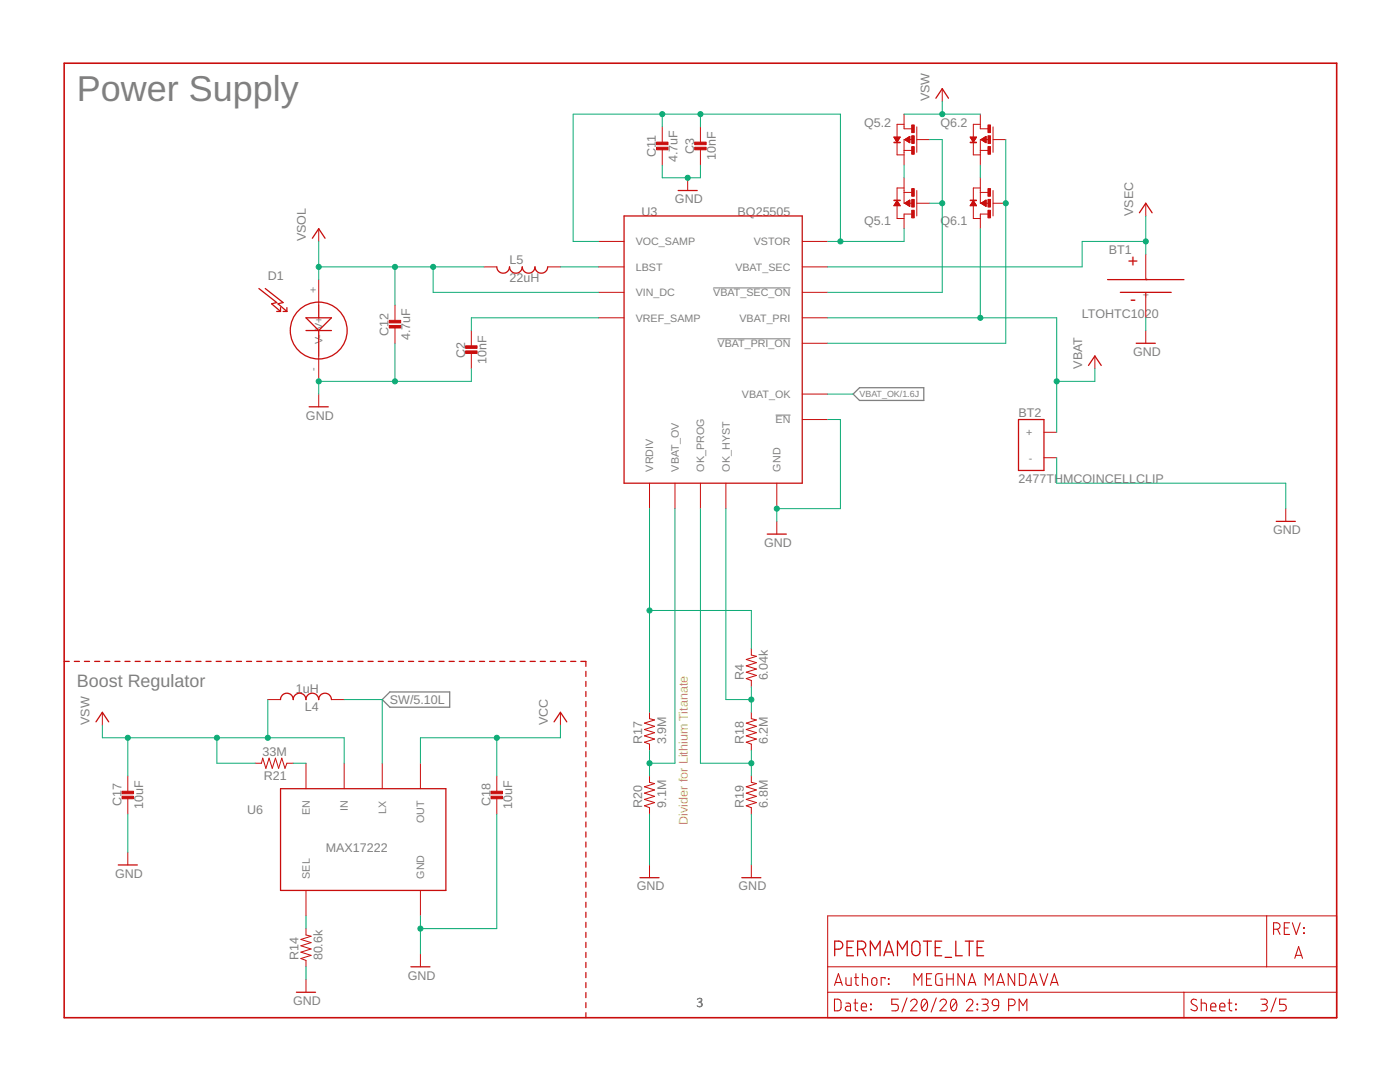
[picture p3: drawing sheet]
<svg xmlns="http://www.w3.org/2000/svg" width="279mm" height="216mm" viewBox="0 0 279 216" stroke-linecap="round" stroke-linejoin="round" font-family="sans-serif">
<path d="M142.3 57.4h15.5M143.2 67.6h14.6M154.8 82.8h3" fill="none" stroke="#808080" stroke-width=".2"/>
<path d="M170.3 78.6l1.2-1.2h12.9v2.5h-12.9zM76.3 139.6l1.5-1.5h11.9v3h-11.9z" fill="none" stroke="#808080" stroke-width=".25"/>
<g fill="none" stroke="#c90d0c" stroke-width=".25">
<path d="M186.8 19.6l1.2-1.9 1.3 1.9M135.3 38h3.8M51.7 57.6l3.5 2.8-1 .2 1.8 1.5M52.9 57.6l3.6 2.8-1 .2 1.8 1.5M62.3 47.5l1.3-1.9 1.3 1.9M99.1 53.3a1.27 1.27 0 0 0 1.3 1.2 1.27 1.27 0 0 0 1.3-1.2 1.27 1.27 0 0 0 1.3 1.2 1.27 1.27 0 0 0 1.2-1.2 1.27 1.27 0 0 0 1.3 1.2 1.27 1.27 0 0 0 1.3-1.2 1.27 1.27 0 0 0 1.2 1.2 1.27 1.27 0 0 0 1.3-1.2M124.5 43.1h35.6v53.3h-35.6zM221 55.8h15.3M223.6 58.3h10.1M227.4 42.5l1.3-1.9 1.2 1.9M55.2 62.1h.8M56 61.4v.7"/>
<path d="M56.5 62.1h.8M57.3 61.4v.7M61.1 63.4h5l-2.5 2.6zM61.1 66h5M63.6 60.9v2.5M63.6 66v5M217.2 72.9l1.3-1.9 1.3 1.9M226.8 68.5h3.8M61.7 81.2h3.8M203.3 83.7h5v10.2h-5zM153.1 106.6h3.8M254.7 104h3.8"/>
<path d="M12.8 132h1M14.8 132h1.1M16.8 132h1.1M18.9 132h1M20.9 132h1M22.9 132h1M24.9 132h1.1M27 132h1M29 132h1M31 132h1M33 132h1M35.1 132h1"/>
<path d="M37.1 132h1M39.1 132h1M41.1 132h1M43.1 132h1.1M45.1 132h1.1M47.2 132h1M49.2 132h1M51.2 132h1M53.2 132h1.1M55.3 132h1M56 139.6a1.27 1.27 0 0 1 1.3-1.3 1.27 1.27 0 0 1 1.2 1.3 1.27 1.27 0 0 1 1.3-1.3 1.27 1.27 0 0 1 1.3 1.3 1.27 1.27 0 0 1 1.2-1.3 1.27 1.27 0 0 1 1.3 1.3 1.27 1.27 0 0 1 1.3-1.3 1.27 1.27 0 0 1 1.2 1.3M57.3 132h1"/>
<path d="M59.3 132h1M61.3 132h1M63.4 132h1M65.4 132h1M67.4 132h1M69.4 132h1M71.4 132h1.1M73.4 132h1.1M75.5 132h1M77.5 132h1M79.5 132h1M81.5 132h1"/>
<path d="M83.6 132h1M85.6 132h1M87.6 132h1M89.6 132h1.1M91.7 132h1M93.7 132h1M95.7 132h1M97.7 132h1M99.7 132h1.1M101.7 132h1.1M103.8 132h1M105.8 132h1"/>
<path d="M107.8 132h1M109.8 132h1.1M111.9 132h1M113.9 132h1M115.9 132h1v1M116.9 134v1M116.9 136v1M116.9 138v1M116.9 140v1M19.2 144l1.2-1.9 1.3 1.9M56 157.4h33v20.3h-33zM110.6 144l1.2-1.9 1.3 1.9"/>
<path d="M116.9 142v1M116.9 144v1M116.9 146v1M116.9 148v1M116.9 150v1M116.9 152v1M116.9 154v1M116.9 156v1M116.9 158v1M23.6 172.6h3.8M116.9 160v1M116.9 162v1"/>
<path d="M116.9 164v1M116.9 166v1M116.9 168v1M116.9 170v1M116.9 172v1M116.9 174v1M116.9 176v1M116.9 178v1M127.7 175.1h3.8M148 175.1h3.8M59.2 198h3.8M82 192.9h3.8"/>
<path d="M116.9 180v1M116.9 182v1M116.9 184v1M116.9 186.1v.9M116.9 188v1.1M116.9 190.1v1M116.9 192v1.1M116.9 194.1v1M116.9 196.1v1M116.9 198.1v1M166.6 189.4h.8a.8 .8 0 0 0 .8-.8 .8 .8 0 0 0-.8-.8h-.8v2.9M169 189.1h1"/>
<path d="M170.3 187.8h-1.3v2.9h1.3M171.2 189.4h.8a.8 .8 0 0 0 .8-.8 .8 .8 0 0 0-.8-.8h-.8v2.9M172.1 189.4l.7 1.3M173.7 190.7v-2.9l1 1.6 .9-1.6v2.9M176.4 190.7l1-2.9 1 2.9M176.7 190h1.4M179.1 190.7v-2.9l1 1.6 1-1.6v2.9M182.1 188.2a.82 .82 0 0 1 .9-.4 .82 .82 0 0 1 .6 .8v1.3a.81 .81 0 0 1-.8 .8 .81 .81 0 0 1-.8-.8zM184.3 187.8h1.6M185.1 187.8v2.9M186.6 189.1h1M187.9 187.8h-1.3v2.9h1.3"/>
<path d="M188.6 191h1.3M190.8 187.8v2.9h1.2M192.6 187.8h1.6M193.4 187.8v2.9M195 189.1h1M196.3 187.8h-1.3v2.9h1.3M116.9 200.1v1M116.9 202.1v1"/>
<circle cx="63.6" cy="66" r="5.7"/>
</g>
<path d="M12.8 12.6h254v190.5h-254z" fill="none" stroke="#c90d0c" stroke-width=".32"/>
<g fill="none" stroke="#c90d0c" stroke-width=".2">
<path d="M188 17.7v2.5M132.2 25.3v3.1M132.2 29.6v3.3M137.2 35.5v2.5M139.8 25.3v3.1M139.8 29.6v3.3M178.4 27.3h1.3l-.7 1.1zM178.4 27.4h1.2M178.5 27.5h1.1M178.5 27.5h1M178.5 27.6h1M178.6 27.7h.9"/>
<path d="M178.6 27.7h.8M178.7 27.8h.7M178.7 27.9h.6M178.8 27.9h.5M178.8 28h.4M178.8 28.1h.4M178.9 28.2h.3M178.9 28.2h.2M179 28.3h.1M179 28.4v2.5h1.4M180.4 35.5v5.1h1.7M180.4 38.4h1.5"/>
<path d="M180.4 22.8v2.9h1.5M180.4 24.8h-1.4v2.7M180.4 37.5h-1.4v2.5M180.4 30h1.5M180.6 27.9l1-.7v1.3zM180.6 27.9h1M180.6 27.8h1M180.7 27.9h.9M180.7 27.7h.9M180.8 28h.8M180.8 27.7h.8M180.9 28.1h.7"/>
<path d="M181 27.6h.6M181 28.2h.6M181.1 27.5h.5M181.1 28.2h.5M181.2 27.5h.4M181.3 28.3h.3M181.3 27.4h.3M181.4 28.4h.2M181.4 27.3h.2M181.5 28.4h.1M181.5 40h.1M181.5 27.2h.1"/>
<path d="M182.1 27.9h-1.7v5M183 25.3v5.1M183 38v5.1M183 27.9h2.5M193.6 27.3h1.3l-.7 1.1zM193.7 27.4h1.2M193.7 27.5h1.1M193.8 27.6h.9M193.8 27.7h.9M193.9 27.7h.7M193.9 27.8h.7M194 27.9h.6"/>
<path d="M194 27.9h.5M194 28h.5M194.1 28.1h.3M194.1 28.2h.3M194.2 28.2h.1M194.2 28.3h.1M194.2 28.4v2.5h1.4M195.6 35.5v5.1h1.7M195.6 38.4h1.6M195.6 37.5h-1.4v2.5M195.6 30h1.6M195.6 22.8v2.9h1.6"/>
<path d="M195.6 24.8h-1.4v2.7M195.8 27.9l1-.7v1.3zM195.8 27.9h1M195.9 27.8h.9M195.9 27.9h.9M196 27.7h.8M196 28h.8M196.1 27.7h.7M196.2 28.1h.6M196.2 27.6h.6M196.3 28.2h.5M196.3 27.5h.5"/>
<path d="M196.4 28.2h.4M196.4 27.5h.4M196.5 28.3h.3M196.5 27.4h.3M196.6 28.4h.2M196.6 27.3h.2M196.7 28.4h.1M196.7 40h.1M196.7 27.2h.1M197.3 27.9h-1.7v5M198.2 27.9h2.5M198.2 25.3v5.1"/>
<path d="M198.2 38v5.1M63.6 45.6v2.6M63.6 55.8v5.1M96.6 53.3h2.5M109.3 53.3h2.5M119.5 53.3h5M119.5 58.3h5M119.5 48.2h5M160.1 53.3h5.1M160.1 58.3h5.1M160.1 48.2h5.1M178.4 41h1.2"/>
<path d="M178.5 40.9h1.1M178.5 40.9h1M178.5 40.8h1M178.6 40.7h.9M178.6 40.7h.8M178.7 40.6h.7M178.7 40.5h.6M178.8 40.4h.5M178.8 40.4h.4M178.9 40.3h.3M178.9 40.2h.2M179 40.1h.1"/>
<path d="M179 40.9v2.7h1.4M179 40l.7 1.1h-1.3zM180.6 40.6l1-.7v1.3zM180.6 40.5h1M180.7 40.7h.9M180.7 40.4h.9M180.8 40.7h.8M180.8 40.4h.8M180.9 40.8h.7M180.9 40.3h.7M181 40.9h.6M181 40.2h.6"/>
<path d="M181.2 40.9h.4M181.2 40.2h.4M181.3 41h.3M181.3 40.1h.3M181.4 41.1h.2M181.4 40h.2M181.5 41.1h.1M181.9 42.7h-1.5v2.9M183 40.6h2.5M193.7 41h1.2M193.7 40.9h1.1M193.8 40.8h.9"/>
<path d="M193.8 40.7h.9M193.9 40.7h.7M193.9 40.6h.7M194 40.5h.5M194 40.4h.5M194.1 40.4h.4M194.1 40.3h.3M194.1 40.2h.3M194.2 40.2h.1M194.2 40.1h.1M194.2 40.9v2.7h1.4M194.2 40l.7 1.1h-1.3z"/>
<path d="M195.8 40.6l1-.7v1.3zM195.8 40.5h1M195.9 40.7h.9M195.9 40.4h.9M196.1 40.7h.7M196.1 40.4h.7M196.2 40.8h.6M196.2 40.3h.6M196.3 40.9h.5M196.3 40.2h.5M196.4 40.9h.4M196.4 40.2h.4"/>
<path d="M196.5 41h.3M196.5 40.1h.3M196.6 41.1h.2M196.6 40h.2M196.7 41.1h.1M197.2 42.7h-1.6v2.9M198.2 40.6h2.5M228.7 40.6v2.5M228.7 50.7v5.1M228.7 58.3v5.1M63.6 71v5.1M63.6 78.6v2.6"/>
<path d="M78.8 60.9v3M78.8 65.2v3.3M94.1 66v3M94.1 70.3v3.3M119.5 63.4h5M160.1 63.4h5.1M160.1 78.6h5.1M160.1 68.5h5.1M218.5 71v2.6M228.7 66v2.5M129.6 96.4v5.1M134.7 96.4v5.1"/>
<path d="M139.8 96.4v5.1M144.9 96.4v5.1M155 96.4v5.1M160.1 83.7h5.1M208.3 86.3h2.6M208.3 91.3h2.6M155 104v2.6M256.6 101.5v2.5M53.4 139.6h2.6M66.1 139.6h2.6M149.9 129.4v1.3l1.1 .3-2.1 .6 2.1 .6-2.1 .7 2.1 .6-2.1 .6 2.1 .7-2.1 .6 1 .4v1.3M20.4 142.1v2.6"/>
<path d="M25.5 154.8v3.1M25.5 159.1v3.3M50.9 152.3h1.3l.2-1 .7 2 .6-2 .6 2 .7-2 .6 2 .6-2 .7 2 .4-1h1.2M61.1 152.3v5.1M68.7 152.3v5.1M76.3 152.3v5.1M83.9 152.3v5.1M99.1 154.8v3.1M99.1 159.1v3.3M111.8 142.1v2.6M129.6 142.1v1.3l1 .3-2 .6 2 .6-2 .7 2 .6-2 .6 2 .7-2 .6 1 .4v1.3M129.6 154.8v1.3l1 .3-2 .6 2 .6-2 .7 2 .6-2 .6 2 .6-2 .7 1 .4v1.2"/>
<path d="M149.9 142.1v1.3l1.1 .3-2.1 .6 2.1 .6-2.1 .7 2.1 .6-2.1 .6 2.1 .7-2.1 .6 1 .4v1.3M149.9 154.8v1.3l1.1 .3-2.1 .6 2.1 .6-2.1 .7 2.1 .6-2.1 .6 2.1 .6-2.1 .7 1 .4v1.2M25.5 170.1v2.5M61.1 177.7v5.1M83.9 177.7v5.1M129.6 172.6v2.5M149.9 172.6v2.5M61.1 185.3v1.3l1 .2-2.1 .7 2.1 .6-2.1 .6 2.1 .7-2.1 .6 2.1 .6-2.1 .7 1.1 .3v1.3M61.1 195.5v2.5M83.9 190.4v2.5M165.2 182.8h101.6v20.3h-101.6zM165.2 198h101.6"/>
<path d="M165.2 192.9h101.6M236.3 198v5.1M252.8 182.8v10.1"/>
</g>
<g fill="none" stroke="#c90d0c" stroke-width=".21">
<path d="M166.5 199.4h.9l.4 .4 .1 1.3-.2 .3-.3 .3h-.9zM166.5 196.6l.8-2.3 .8 2.3M166.8 196h1.1M168.8 195.1v1.3l.4 .2h.7v-1.5M170.5 195.1h.8M170.7 199.4v2.1l.5 .2M170.8 194.3v2.1l.5 .2M172.1 195.1l.9 .1 .1 .3v1.1M172.1 194.3v2.3M174.1 195.2l.5-.1a.92 .92 0 0 1 .2 1.5h-.4l-.3-.2-.1-.3zM176.6 195.3v-.2h-.7v1.5M177.3 195.3l.1 .1z"/>
<path d="M177.3 196.3l.1 .1zM179.3 199.4h-1.3v1h.8a.66 .66 0 0 1 .5 .7 .66 .66 0 0 1-.5 .6h-.8M181 199.1l-1 2.9M181.7 199.9a.64 .64 0 0 1 1-.5 .64 .64 0 0 1 .1 1l-1.1 1.3h1.3M182.4 196.6v-2.3l.8 1.3 .8-1.3v2.3M184.1 199.6a.55 .55 0 0 1 .6-.2 .55 .55 0 0 1 .3 .6 1.32 1.32 0 0 1-.5 1.7 1.44 1.44 0 0 1-.4-2.1zM184.9 195.3h.8M185 199.9l-1 1.3M185.9 194.3h-1v2.3h1M186.9 199.1l-1.1 2.9M187.6 199.9a.64 .64 0 0 1 .9-.5 .64 .64 0 0 1 .2 1l-1.1 1.3h1.3M188 194.3h-1l-.2 .3-.1 1.5 .2 .4 1.1 .1v-1.3h-.4"/>
<path d="M189 195.3h1.2M189 194.3v2.3M189.9 199.6a.55 .55 0 0 1 .6-.2 .55 .55 0 0 1 .4 .6 1.32 1.32 0 0 1-.6 1.7 1.44 1.44 0 0 1-.4-2.1zM190.2 194.3v2.3M190.8 199.9l-1 1.3M192.5 194.3v2.3l-1.3-2.3v2.3M192.9 199.9a.64 .64 0 0 1 .9-.5 .64 .64 0 0 1 .2 1l-1.1 1.3h1.3M193.2 196.6l.8-2.3 .8 2.3M193.4 196h1.2M195.9 199.4h.8a.52 .52 0 0 1 .5 .5 .52 .52 0 0 1-.5 .5h-.5M196.6 196.6v-2.3l.8 1.3 .8-1.3v2.3M198.1 199.6a.64 .64 0 0 1 .8-.2 .64 .64 0 0 1 .4 .6v.7h-.8a.62 .62 0 0 1-.5-.4 .62 .62 0 0 1 .1-.7z"/>
<path d="M198.9 196.6l.8-2.3 .8 2.3M199.1 196h1.2M202.5 194.3v2.3l-1.3-2.3v2.3M203.4 194.3h.9l.4 .4v1.5l-.4 .4h-.9zM205.4 196.6l.8-2.3 .8 2.3M205.7 196h1.1M207.5 194.3l.8 2.3 .8-2.3M209.6 196.6l.8-2.3 .8 2.3M209.8 196h1.2M238.8 199.6a.58 .58 0 0 0-.9-.1 .58 .58 0 0 0 .1 .8l.7 .4a.54 .54 0 0 1 .2 .8 .54 .54 0 0 1-.8 .2l-.4-.3M239.7 199.4v2.3M245.3 199.4l.1 2.1 .5 .2"/>
<path d="M251.6 199.4h.8a.52 .52 0 0 1 .5 .5 .52 .52 0 0 1-.5 .5h-.5M254.2 185.4h.6a.65 .65 0 0 0 .7-.6 .65 .65 0 0 0-.7-.7h-.6v2.4M254.7 199.1l-1.1 2.9M255 185.4l.5 1.1M256.3 185.2h.8M256.7 199.4h-1.3v1h.8a.66 .66 0 0 1 .5 .7 .66 .66 0 0 1-.5 .6h-.8M257.4 184.1h-1.1v2.4h1.1M257.9 184.1l.8 2.4 .8-2.4M258.4 191.2l.8-2.3 .7 2.3M258.6 190.6h1.2M260.2 185.1l.1 .1zM260.2 186.1l.1 .2z"/>
<path d="M168.8 200.2h.7l.2 .3v1.2h-.6a.46 .46 0 0 1-.4-.5 .46 .46 0 0 1 .4-.4h.6M170.4 200.2h.8M171.9 200.9h1a.54 .54 0 0 0-.3-.7 .54 .54 0 0 0-.7 .5l.1 .9 .9 .1M173.7 200.3l.2 .2zM173.7 201.4l.2 .1zM195 201.4l.1 .1zM195 200.3l.1 .2zM196.6 200.4a.65 .65 0 0 1 .6 .7 .65 .65 0 0 1-.6 .6h-.7M199.3 200.7l-.3 .7-.7 .3M201.3 200.7h.7a.65 .65 0 0 0 .6-.7 .65 .65 0 0 0-.6-.6h-.7v2.3M203.4 201.7v-2.3l.8 1.3 .7-1.3v2.3M239.7 200.2l1 .1 .1 1.4"/>
<path d="M241.6 200.9h1.1a.54 .54 0 0 0-.4-.7 .54 .54 0 0 0-.7 .5l.1 .9 1 .1M243.4 200.9h1.1a.54 .54 0 0 0-.4-.7 .54 .54 0 0 0-.7 .5l.1 .9 1 .1M245.1 200.2h.8M246.6 201.4l.1 .1zM246.6 200.3l.1 .2zM252.3 200.4a.65 .65 0 0 1 .6 .7 .65 .65 0 0 1-.6 .6h-.7"/>
</g>
<g fill="#c90d0c" stroke="#c90d0c" stroke-width=".2">
<path d="M24.4 157.9h2.2v.5h-2.2z"/>
<path d="M24.4 158.9h2.2v.5h-2.2z"/>
<path d="M98 157.9h2.3v.5h-2.3z"/>
<path d="M98 158.9h2.3v.5h-2.3z"/>
<path d="M92.9 69h2.3v.5h-2.3z"/>
<path d="M92.9 70h2.3v.5h-2.3z"/>
<path d="M181.9 42h.6v1.5h-.6z"/>
<path d="M181.9 39.8h.6v1.5h-.6z"/>
<path d="M181.9 37.6h.6v1.6h-.6z"/>
<path d="M178.4 39.9h1.3v.1h-1.3z"/>
<path d="M181.9 24.9h.6v1.6h-.6z"/>
<path d="M181.9 27.1h.6v1.5h-.6z"/>
<path d="M181.9 29.3h.6v1.5h-.6z"/>
<path d="M178.4 28.4h1.3v.1h-1.3z"/>
<path d="M197.2 42h.5v1.5h-.5z"/>
<path d="M197.2 39.8h.5v1.5h-.5z"/>
<path d="M197.2 37.6h.5v1.6h-.5z"/>
<path d="M193.6 39.9h1.3v.1h-1.3z"/>
<path d="M197.2 24.9h.5v1.6h-.5z"/>
<path d="M197.2 27.1h.5v1.5h-.5z"/>
<path d="M197.2 29.3h.5v1.5h-.5z"/>
<path d="M193.6 28.4h1.3v.1h-1.3z"/>
<path d="M131 28.4h2.3v.5h-2.3z"/>
<path d="M131 29.4h2.3v.5h-2.3z"/>
<path d="M77.7 63.9h2.3v.5h-2.3z"/>
<path d="M77.7 64.9h2.3v.5h-2.3z"/>
<path d="M138.6 28.4h2.3v.5h-2.3z"/>
<path d="M138.6 29.4h2.3v.5h-2.3z"/>
</g>
<g fill="none" stroke="#0dab76" stroke-width=".2">
<path d="M132.2 22.8v2.5M132.2 32.9v2.6h7.6v-2.6M139.8 22.8v2.5M180.4 22.8h15.2M180.4 32.9v2.6M185.5 27.9h2.5v30.4h-22.8M188 20.2v2.6M195.6 32.9v2.6M200.7 27.9v40.6h-35.5M63.6 48.2v7.6M63.6 53.3h33M78.8 53.3v7.6"/>
<path d="M86.4 53.3v5h33.1M111.8 53.3h7.7M119.5 48.2h-5.1v-25.4h53.3v25.4M180.4 45.6v2.6h-15.2M185.5 40.6h2.5M195.6 45.6v17.8M228.7 43.1v7.6M228.7 48.2h-12.7v5.1h-50.8M78.8 68.5v7.6M94.1 73.6v2.5h-30.5v2.5M119.5 63.4h-25.4v2.6M165.2 63.4h45.7v22.9"/>
<path d="M165.2 78.6h5.1M218.5 73.6v2.5h-7.6M228.7 63.4v2.6M165.2 83.7h2.5v17.8h-12.7v2.5M210.9 91.3v5.1h45.7v5.1M129.6 101.5v40.6M134.7 101.5v50.8h-5.1M139.8 101.5v50.8h10.1M144.9 101.5v38.1h5M53.4 139.6v7.6M68.7 139.6h7.6v12.7M129.6 121.8h20.3v7.6"/>
<path d="M149.9 137.1v5M20.4 144.7v2.5h48.3v5.1M25.5 147.2v7.6M43.3 147.2v5.1h7.6M58.5 152.3h2.6M99.1 147.2v7.6M111.8 144.7v2.5h-27.9v5.1M129.6 149.8v5M149.9 149.8v5M25.5 162.4v7.7M99.1 162.4v22.9h-15.2M129.6 162.4v10.2"/>
<path d="M149.9 162.4v10.2M61.1 182.8v2.5M61.1 192.9v2.6M83.9 182.8v7.6"/>
</g>
<g fill="#0dab76" stroke="#0dab76" stroke-width=".2">
<circle cx="83.9" cy="185.3" r=".51"/>
<circle cx="78.8" cy="76.1" r=".51"/>
<circle cx="63.6" cy="76.1" r=".51"/>
<circle cx="155" cy="101.5" r=".51"/>
<circle cx="137.2" cy="35.5" r=".51"/>
<circle cx="99.1" cy="147.2" r=".51"/>
<circle cx="25.5" cy="147.2" r=".51"/>
<circle cx="53.4" cy="147.2" r=".51"/>
<circle cx="43.3" cy="147.2" r=".51"/>
<circle cx="188" cy="22.8" r=".51"/>
<circle cx="228.7" cy="48.2" r=".51"/>
<circle cx="188" cy="40.6" r=".51"/>
<circle cx="200.7" cy="40.6" r=".51"/>
<circle cx="167.7" cy="48.2" r=".51"/>
<circle cx="132.2" cy="22.8" r=".51"/>
<circle cx="139.8" cy="22.8" r=".51"/>
<circle cx="129.6" cy="152.3" r=".51"/>
<circle cx="129.6" cy="121.8" r=".51"/>
<circle cx="149.9" cy="152.3" r=".51"/>
<circle cx="149.9" cy="139.6" r=".51"/>
<circle cx="63.6" cy="53.3" r=".51"/>
<circle cx="78.8" cy="53.3" r=".51"/>
<circle cx="86.4" cy="53.3" r=".51"/>
<circle cx="195.6" cy="63.4" r=".51"/>
<circle cx="210.9" cy="76.1" r=".51"/>
</g>
<text font-size="7.2" fill="#808080" x="15.3" y="20.2">Power Supply</text>
<g font-size="3.6" fill="#c90d0c">
<text x="225.1" y="53.2">+</text>
<text x="225.5" y="60.9">-</text>
</g>
<text font-size="3.6" fill="#808080" x="15.3" y="137">Boost Regulator</text>
<text font-size="2.7" x="139" y="200.9">3</text>
<g font-size="2.5" fill="#808080">
<text x="185.5" y="20.2" transform="rotate(-90 185.5 20.2)">VSW</text>
<text x="172.5" y="25.3">Q5.2</text>
<text x="187.7" y="25.3">Q6.2</text>
<text x="130.9" y="31.3" transform="rotate(-90 130.9 31.3)">C11</text>
<text x="135.2" y="32.3" transform="rotate(-90 135.2 32.3)">4.7uF</text>
<text x="138.5" y="30.7" transform="rotate(-90 138.5 30.7)">C3</text>
<text x="142.8" y="32" transform="rotate(-90 142.8 32)">10nF</text>
<text x="134.7" y="40.6">GND</text>
<text x="128" y="43.1">U3</text>
<text x="147.2" y="43.1">BQ25505</text>
<text x="172.5" y="44.9">Q5.1</text>
<text x="187.7" y="44.9">Q6.1</text>
<text x="226.1" y="43.1" transform="rotate(-90 226.1 43.1)">VSEC</text>
<text x="61.1" y="48.2" transform="rotate(-90 61.1 48.2)">VSOL</text>
<text x="101.7" y="52.7">L5</text>
<text x="221.3" y="50.7">BT1</text>
<text x="53.4" y="55.8">D1</text>
<text x="101.7" y="56.3">22uH</text>
<text x="215.9" y="63.4">LTOHTC1020</text>
<text x="77.6" y="67" transform="rotate(-90 77.6 67)">C12</text>
<text x="81.9" y="67.9" transform="rotate(-90 81.9 67.9)">4.7uF</text>
<text x="92.8" y="71.3" transform="rotate(-90 92.8 71.3)">C2</text>
<text x="226.1" y="71">GND</text>
<text x="97.1" y="72.6" transform="rotate(-90 97.1 72.6)">10nF</text>
<text x="216" y="73.6" transform="rotate(-90 216 73.6)">VBAT</text>
<text x="61.1" y="83.7">GND</text>
<text x="203.3" y="83.2">BT2</text>
<text x="203.3" y="96.4">2477THMCOINCELLCLIP</text>
<text x="254.1" y="106.6">GND</text>
<text x="152.5" y="109.1">GND</text>
<text x="148.4" y="135.8" transform="rotate(-90 148.4 135.8)">R4</text>
<text x="153.2" y="135.8" transform="rotate(-90 153.2 135.8)">6.04k</text>
<text x="59" y="138.3">1uH</text>
<text x="60.8" y="141.9">L4</text>
<text x="77.8" y="140.5">SW/5.10L</text>
<text x="17.9" y="144.7" transform="rotate(-90 17.9 144.7)">VSW</text>
<text x="109.3" y="144.7" transform="rotate(-90 109.3 144.7)">VCC</text>
<text x="128.1" y="148.5" transform="rotate(-90 128.1 148.5)">R17</text>
<text x="132.9" y="148.5" transform="rotate(-90 132.9 148.5)">3.9M</text>
<text x="148.4" y="148.5" transform="rotate(-90 148.4 148.5)">R18</text>
<text x="153.2" y="148.5" transform="rotate(-90 153.2 148.5)">6.2M</text>
<text x="52.4" y="150.8">33M</text>
<text x="52.7" y="155.6">R21</text>
<text x="24.2" y="160.9" transform="rotate(-90 24.2 160.9)">C17</text>
<text x="28.6" y="161.5" transform="rotate(-90 28.6 161.5)">10uF</text>
<text x="97.9" y="160.9" transform="rotate(-90 97.9 160.9)">C18</text>
<text x="102.2" y="161.5" transform="rotate(-90 102.2 161.5)">10uF</text>
<text x="128.1" y="161.2" transform="rotate(-90 128.1 161.2)">R20</text>
<text x="132.9" y="161.2" transform="rotate(-90 132.9 161.2)">9.1M</text>
<text x="148.4" y="161.2" transform="rotate(-90 148.4 161.2)">R19</text>
<text x="153.2" y="161.2" transform="rotate(-90 153.2 161.2)">6.8M</text>
<text x="49.3" y="162.4">U6</text>
<text x="65" y="170.1">MAX17222</text>
<text x="23" y="175.1">GND</text>
<text x="127.1" y="177.7">GND</text>
<text x="147.4" y="177.7">GND</text>
<text x="59.6" y="191.6" transform="rotate(-90 59.6 191.6)">R14</text>
<text x="64.4" y="191.6" transform="rotate(-90 64.4 191.6)">80.6k</text>
<text x="81.4" y="195.5">GND</text>
<text x="58.5" y="200.5">GND</text>
</g>
<text font-size="2.5" fill="#c8c832" x="137.2" y="164.6" transform="rotate(-90 137.2 164.6)">Divider for Lithium Titanate</text>
<g font-size="2.1" fill="#808080">
<text x="126.9" y="48.9">VOC_SAMP</text>
<text x="150.4" y="48.9">VSTOR</text>
<text x="63.2" y="58.5" transform="rotate(-90 63.2 58.5)">+</text>
<text x="126.9" y="59.1">VIN_DC</text>
<text x="126.9" y="54">LBST</text>
<text x="142.4" y="59.1">VBAT_SEC_ON</text>
<text x="146.8" y="54">VBAT_SEC</text>
<text x="229.4" y="56" transform="rotate(-90 229.4 56)">-</text>
<text x="229.4" y="59.4" transform="rotate(-90 229.4 59.4)">+</text>
<text x="64.4" y="65.9" transform="rotate(-90 64.4 65.9)">V+</text>
<text x="126.9" y="64.2">VREF_SAMP</text>
<text x="147.6" y="64.2">VBAT_PRI</text>
<text x="64.4" y="68.7" transform="rotate(-90 64.4 68.7)">V-</text>
<text x="143.2" y="69.2">VBAT_PRI_ON</text>
<text x="63.2" y="74.1" transform="rotate(-90 63.2 74.1)">-</text>
<text x="148.1" y="79.4">VBAT_OK</text>
<text x="154.8" y="84.5">EN</text>
<text x="204.8" y="87">+</text>
<text x="130.4" y="94.1" transform="rotate(-90 130.4 94.1)">VRDIV</text>
<text x="135.5" y="94.1" transform="rotate(-90 135.5 94.1)">VBAT_OV</text>
<text x="140.5" y="94.1" transform="rotate(-90 140.5 94.1)">OK_PROG</text>
<text x="145.6" y="94.1" transform="rotate(-90 145.6 94.1)">OK_HYST</text>
<text x="155.8" y="94.1" transform="rotate(-90 155.8 94.1)">GND</text>
<text x="205.3" y="92.1">-</text>
<text x="69.4" y="161.8" transform="rotate(-90 69.4 161.8)">IN</text>
<text x="61.8" y="162.7" transform="rotate(-90 61.8 162.7)">EN</text>
<text x="77.1" y="162.3" transform="rotate(-90 77.1 162.3)">LX</text>
<text x="84.7" y="164.2" transform="rotate(-90 84.7 164.2)">OUT</text>
<text x="61.8" y="175.3" transform="rotate(-90 61.8 175.3)">SEL</text>
<text x="84.7" y="175.3" transform="rotate(-90 84.7 175.3)">GND</text>
</g>
<text font-size="1.8" fill="#808080" x="171.5" y="79.3">VBAT_OK/1.6J</text>
</svg>
